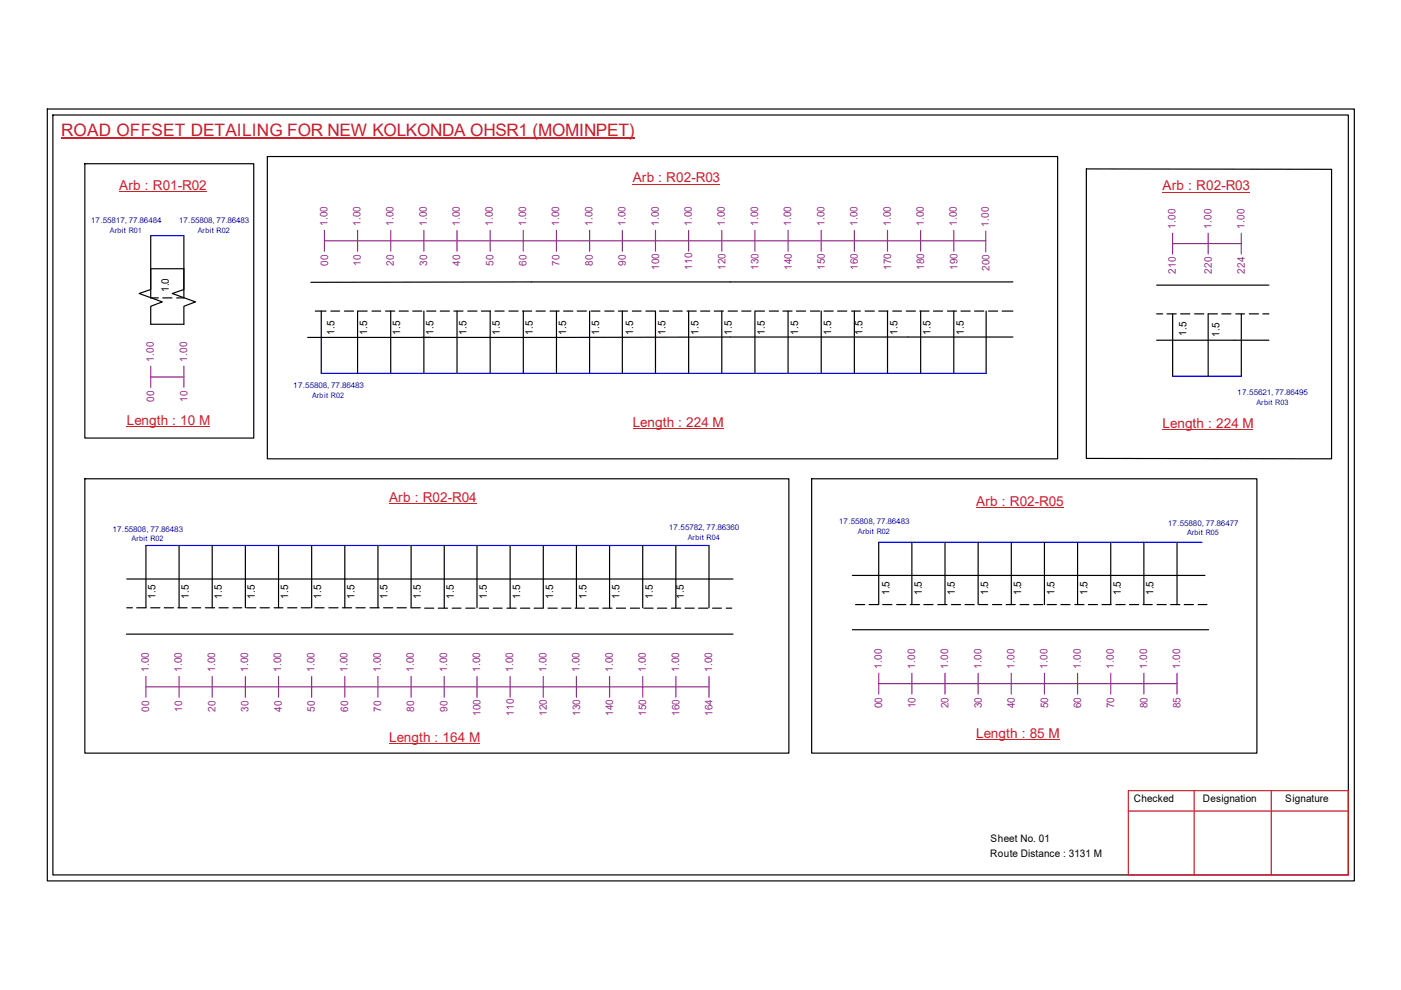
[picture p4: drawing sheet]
<svg xmlns="http://www.w3.org/2000/svg" width="297mm" height="210mm" viewBox="0 0 297 210" stroke-linecap="round" stroke-linejoin="round" font-family="sans-serif">
<g fill="none" stroke="#000" stroke-width=".25">
<path d="M10 23.1h277.1v163.7h-277.1zM11.2 24.4h274.7v161.1h-274.7zM18 34.7h35.8v58.2h-35.8zM56.7 33.2h167.5v64.1h-167.5zM230.3 35.8l52 .1v61.4l-52-.1zM32 57h7v4.4l-2.5 .8 4.9 1.8-2.4 .9v3.8h-7v-3.8l2.4-.9-4.9-1.8 2.5-.8zM32 50v13.2h1.6M39 50v13.2h-1.5M214.8 59.8l-148.9 .1M34.5 63.2h1.9M66.8 66h2.3M68.1 66v13.2"/>
<path d="M70.1 66h1.9M73 66h2M75.8 66v13.2M75.9 66h1.9M78.9 66h1.8M81.7 66h2M82.8 66v13.2M84.6 66h2M87.5 66h1.9M89.9 66v13.2M90.5 66h1.9M93.3 66h2"/>
<path d="M96.2 66h2M96.9 66v13.2M99.2 66h1.9M102.1 66h1.9M103.9 66v13.2M104.9 66h2M107.9 66h2M110.8 66h1.9M111 66v13.2M113.7 66h1.9M116.6 66h2M118 66v13.2"/>
<path d="M119.5 66h2M122.4 66h1.9M125 66v13.2M125.3 66h1.9M128.2 66h2M131.1 66h2M131.9 66v13.2M134.1 66h1.8M136.9 66h2M139 66v13.2M139.8 66h2M142.7 66h1.9"/>
<path d="M145.7 66h1.9M146 66v13.2M148.5 66h2M151.4 66h2M153 66v13.2M154.4 66h1.9M157.3 66h1.9M160.1 66v13.2M160.1 66h2M163.1 66h2M166 66h1.9M167.1 66v13.2"/>
<path d="M168.9 66h1.9M171.8 66h2M174.1 66v13.2M174.7 66h2M177.6 66h1.9M180.5 66h1.9M181.1 66v13.2M183.4 66h2M186.3 66h2M188.2 66v13.2M189.3 66h1.8M192.1 66h2"/>
<path d="M195 66h2M195.2 66v13.2M197.9 66h2M200.9 66h1.9M202.2 66v13.2M203.7 66h2M206.6 66h2M209.1 66v13.2M209.6 66h1.9M212.5 66h2.3M214.8 71.5h-149.6M245.2 72.1h23.8"/>
<path d="M245.2 66.5h1.3M245.2 60.5h23.8M247.4 66.5h2M248.6 66.5v13.3M250.3 66.5h2M253.3 66.5h1.9M258.1 66.5h-1.9v13.3M259 66.5h2M262 66.5h1.9M263.2 66.5v13.3M264.9 66.5h1.9M267.8 66.5h1.2"/>
<path d="M18 101.5h149.3v58.2h-149.3zM30.9 115.7v13.2h-1.9M38 115.7v13.2M45 115.7v13.2M52 115.7v13.2M59.1 115.7v13.2M66.1 115.7v13.2M73.1 115.7v13.2M80.1 115.7v13.2M87.2 115.7v13.2h1.9M94.2 115.7v13.2M101.1 115.7v13.2"/>
<path d="M108.2 115.7v13.2M115.2 115.7v13.2M122.2 115.7v13.2M129.2 115.7v13.2M136.3 115.7v13.2M143.3 115.7v13.2M150.3 115.7v13.2M172.1 101.5h94.4v58.2h-94.4zM186.3 115v13.2M193.3 115v13.2M200.4 115v13.2M207.4 115v13.2"/>
<path d="M214.4 115v13.2M221.4 115v13.2M228.5 115v13.2M235.5 115v13.2M242.5 115v13.2M249.6 115v13.2M26.8 134.5h128.6M26.9 122.8h128.5M26.9 128.9h1.2M32 128.9h1.9M34.8 128.9h2M37.7 128.9h2"/>
<path d="M40.7 128.9h1.8M43.6 128.9h1.9M46.4 128.9h2M49.4 128.9h1.9M52.3 128.9h1.9M55.2 128.9h1.9M58.1 128.9h1.9M61 128.9h1.9M63.9 128.9h1.9M66.8 128.9h1.9M69.7 128.9h2M72.6 128.9h1.9"/>
<path d="M75.5 128.9h1.9M78.4 128.9h2M81.3 128.9h2M84.2 128.9h1.9M90 128.9h2M92.9 128.9h2M95.9 128.9h1.8M98.8 128.9h1.9M101.6 128.9h2M104.6 128.9h1.9M107.5 128.9h1.9M110.4 128.9h1.9"/>
<path d="M113.2 128.9h2M116.2 128.9h1.9M119.1 128.9h1.9M122 128.9h1.9M124.9 128.9h2M127.8 128.9h1.9M130.7 128.9h1.9M133.6 128.9h2M136.5 128.9h2M139.4 128.9h1.9M142.4 128.9h1.9M145.2 128.9h2"/>
<path d="M148.1 128.9h2M151.1 128.9h1.8M154 128.9h1.1M180.7 122h74.8M180.7 133.5h75.5M181.4 128.2h1.9M184.3 128.2h1.9M187.2 128.2h1.9M190.1 128.2h2M193 128.2h1.9M195.9 128.2h1.9M198.8 128.2h2"/>
<path d="M201.7 128.2h2M204.6 128.2h1.9M207.6 128.2h1.8M210.4 128.2h2M213.3 128.2h2M216.3 128.2h1.8M219.2 128.2h1.9M222 128.2h2M224.9 128.2h2M227.9 128.2h1.9M230.8 128.2h1.9M233.6 128.2h2"/>
<path d="M236.6 128.2h1.9M239.5 128.2h1.9M242.4 128.2h1.9M245.3 128.2h2M248.2 128.2h1.9M251.1 128.2h1.9M254 128.2h1.9"/>
</g>
<path d="M239.2 167.6h46.7v17.9h-46.7zM239.2 172h46.7M253.2 167.6v17.9M269.5 167.6v17.9" fill="none" stroke="#cc1f26" stroke-width=".25"/>
<path d="M13 29.3h121.5" fill="none" stroke="#cd2027" stroke-width=".25"/>
<path d="M32 50h7M68.1 79.2h141M248.6 79.8h14.6M30.9 115.7h119.4M186.3 115h68.6" fill="none" stroke="#00f" stroke-width=".25"/>
<g fill="none" stroke="#93278f" stroke-width=".25">
<path d="M68.8 51.1h140.2M68.8 48.9v4.4M75.8 48.9v4.4M82.8 48.9v4.4M89.9 48.9v4.4M96.9 48.9v4.4M103.9 48.9v4.4M111 48.9v4.4M118 48.9v4.4M125 48.9v4.4M131.9 48.9v4.4M139 48.9v4.4"/>
<path d="M146 48.9v4.4M153 48.9v4.4M160.1 48.9v4.4M167.1 48.9v4.4M174.1 48.9v4.4M181.1 48.9v4.4M188.2 48.9v4.4M195.2 48.9v4.4M202.2 48.9v4.4M209 49v4.4M248.6 51.6h14.6M248.6 49.4v4.4"/>
<path d="M256.2 49.4v4.4M263.2 49.4v4.4M32 79.9h7M32 77.6v4.5M39 77.6v4.5M30.9 145.6h119.4M30.9 143.4v4.4M38 143.4v4.4M45 143.4v4.4M52 143.4v4.4M59.1 143.4v4.4M66.1 143.4v4.4"/>
<path d="M73.1 143.4v4.4M80.1 143.4v4.4M87.2 143.4v4.4M94.2 143.4v4.4M101.1 143.4v4.4M108.2 143.4v4.4M115.2 143.4v4.4M122.2 143.4v4.4M129.2 143.4v4.4M136.3 143.4v4.4M143.3 143.4v4.4M150.3 143.4v4.4"/>
<path d="M186.3 144.9h63.3M186.3 142.7v4.5M193.3 142.7v4.5M200.4 142.7v4.5M207.4 142.7v4.5M214.4 142.7v4.5M221.4 142.7v4.5M228.5 142.7v4.5M235.5 142.7v4.5M242.5 142.7v4.5M249.6 142.7v4.5"/>
</g>
<path d="M134.2 39h18.4M25.3 40.6h18.4M246.5 40.7h18.5M26.9 90.5h17.6M134.2 90.9h19.2M246.5 91.1h19.2M82.5 106.8h18.5M207 107.5h18.4M82.5 157.6h19.2M207 156.9h17.6" fill="none" stroke="#cd2027" stroke-width=".21"/>
<text font-size="3.6" fill="#cd2027" x="13" y="28.9">ROAD OFFSET DETAILING FOR NEW KOLKONDA OHSR1 (MOMINPET)</text>
<g font-size="2.9" fill="#cd2027">
<text x="25.3" y="40.3">Arb : R01-R02</text>
<text x="134.1" y="38.7">Arb : R02-R03</text>
<text x="246.5" y="40.4">Arb : R02-R03</text>
<text x="26.9" y="90.2">Length : 10 M</text>
<text x="134.2" y="90.6">Length : 224 M</text>
<text x="246.5" y="90.8">Length : 224 M</text>
<text x="82.5" y="106.4">Arb : R02-R04</text>
<text x="207" y="107.2">Arb : R02-R05</text>
<text x="82.5" y="157.3">Length : 164 M</text>
<text x="207" y="156.5">Length : 85 M</text>
</g>
<g font-size="2.2" fill="#93278f">
<text x="69.5" y="47.9" transform="rotate(-90 69.5 47.9)">1.00</text>
<text x="76.4" y="47.9" transform="rotate(-90 76.4 47.9)">1.00</text>
<text x="83.4" y="47.9" transform="rotate(-90 83.4 47.9)">1.00</text>
<text x="90.5" y="47.9" transform="rotate(-90 90.5 47.9)">1.00</text>
<text x="97.5" y="47.9" transform="rotate(-90 97.5 47.9)">1.00</text>
<text x="104.5" y="47.9" transform="rotate(-90 104.5 47.9)">1.00</text>
<text x="111.5" y="47.9" transform="rotate(-90 111.5 47.9)">1.00</text>
<text x="118.6" y="47.9" transform="rotate(-90 118.6 47.9)">1.00</text>
<text x="125.6" y="47.9" transform="rotate(-90 125.6 47.9)">1.00</text>
<text x="132.6" y="47.9" transform="rotate(-90 132.6 47.9)">1.00</text>
<text x="139.7" y="47.9" transform="rotate(-90 139.7 47.9)">1.00</text>
<text x="146.7" y="47.9" transform="rotate(-90 146.7 47.9)">1.00</text>
<text x="153.7" y="47.9" transform="rotate(-90 153.7 47.9)">1.00</text>
<text x="160.7" y="47.9" transform="rotate(-90 160.7 47.9)">1.00</text>
<text x="167.8" y="47.9" transform="rotate(-90 167.8 47.9)">1.00</text>
<text x="174.8" y="47.9" transform="rotate(-90 174.8 47.9)">1.00</text>
<text x="181.8" y="47.9" transform="rotate(-90 181.8 47.9)">1.00</text>
<text x="188.8" y="47.9" transform="rotate(-90 188.8 47.9)">1.00</text>
<text x="195.9" y="47.9" transform="rotate(-90 195.9 47.9)">1.00</text>
<text x="202.9" y="47.9" transform="rotate(-90 202.9 47.9)">1.00</text>
<text x="209.7" y="48.1" transform="rotate(-90 209.7 48.1)">1.00</text>
<text x="249.2" y="48.5" transform="rotate(-90 249.2 48.5)">1.00</text>
<text x="256.8" y="48.5" transform="rotate(-90 256.8 48.5)">1.00</text>
<text x="263.9" y="48.5" transform="rotate(-90 263.9 48.5)">1.00</text>
<text x="69.6" y="56.3" transform="rotate(-90 69.6 56.3)">00</text>
<text x="76.5" y="56.3" transform="rotate(-90 76.5 56.3)">10</text>
<text x="83.5" y="56.3" transform="rotate(-90 83.5 56.3)">20</text>
<text x="90.5" y="56.3" transform="rotate(-90 90.5 56.3)">30</text>
<text x="97.6" y="56.3" transform="rotate(-90 97.6 56.3)">40</text>
<text x="104.6" y="56.3" transform="rotate(-90 104.6 56.3)">50</text>
<text x="111.6" y="56.3" transform="rotate(-90 111.6 56.3)">60</text>
<text x="118.7" y="56.3" transform="rotate(-90 118.7 56.3)">70</text>
<text x="125.7" y="56.3" transform="rotate(-90 125.7 56.3)">80</text>
<text x="132.7" y="56.3" transform="rotate(-90 132.7 56.3)">90</text>
<text x="139.7" y="57.3" transform="rotate(-90 139.7 57.3)">100</text>
<text x="146.8" y="57.3" transform="rotate(-90 146.8 57.3)">110</text>
<text x="153.8" y="57.3" transform="rotate(-90 153.8 57.3)">120</text>
<text x="160.8" y="57.3" transform="rotate(-90 160.8 57.3)">130</text>
<text x="167.8" y="57.3" transform="rotate(-90 167.8 57.3)">140</text>
<text x="174.9" y="57.3" transform="rotate(-90 174.9 57.3)">150</text>
<text x="181.9" y="57.3" transform="rotate(-90 181.9 57.3)">160</text>
<text x="188.9" y="57.3" transform="rotate(-90 188.9 57.3)">170</text>
<text x="196" y="57.3" transform="rotate(-90 196 57.3)">180</text>
<text x="203" y="57.3" transform="rotate(-90 203 57.3)">190</text>
<text x="209.8" y="57.5" transform="rotate(-90 209.8 57.5)">200</text>
<text x="249.3" y="58" transform="rotate(-90 249.3 58)">210</text>
<text x="256.9" y="58" transform="rotate(-90 256.9 58)">220</text>
<text x="263.9" y="58" transform="rotate(-90 263.9 58)">224</text>
<text x="32.6" y="76.7" transform="rotate(-90 32.6 76.7)">1.00</text>
<text x="39.7" y="76.7" transform="rotate(-90 39.7 76.7)">1.00</text>
<text x="32.7" y="85.2" transform="rotate(-90 32.7 85.2)">00</text>
<text x="39.7" y="85.2" transform="rotate(-90 39.7 85.2)">10</text>
<text x="31.5" y="142.5" transform="rotate(-90 31.5 142.5)">1.00</text>
<text x="38.6" y="142.5" transform="rotate(-90 38.6 142.5)">1.00</text>
<text x="45.6" y="142.5" transform="rotate(-90 45.6 142.5)">1.00</text>
<text x="52.6" y="142.5" transform="rotate(-90 52.6 142.5)">1.00</text>
<text x="59.6" y="142.5" transform="rotate(-90 59.6 142.5)">1.00</text>
<text x="66.7" y="142.5" transform="rotate(-90 66.7 142.5)">1.00</text>
<text x="73.7" y="142.5" transform="rotate(-90 73.7 142.5)">1.00</text>
<text x="80.7" y="142.5" transform="rotate(-90 80.7 142.5)">1.00</text>
<text x="87.8" y="142.5" transform="rotate(-90 87.8 142.5)">1.00</text>
<text x="94.8" y="142.5" transform="rotate(-90 94.8 142.5)">1.00</text>
<text x="101.8" y="142.5" transform="rotate(-90 101.8 142.5)">1.00</text>
<text x="108.8" y="142.5" transform="rotate(-90 108.8 142.5)">1.00</text>
<text x="115.9" y="142.5" transform="rotate(-90 115.9 142.5)">1.00</text>
<text x="122.9" y="142.5" transform="rotate(-90 122.9 142.5)">1.00</text>
<text x="129.9" y="142.5" transform="rotate(-90 129.9 142.5)">1.00</text>
<text x="136.9" y="142.5" transform="rotate(-90 136.9 142.5)">1.00</text>
<text x="144" y="142.5" transform="rotate(-90 144 142.5)">1.00</text>
<text x="151" y="142.5" transform="rotate(-90 151 142.5)">1.00</text>
<text x="187" y="141.8" transform="rotate(-90 187 141.8)">1.00</text>
<text x="194" y="141.8" transform="rotate(-90 194 141.8)">1.00</text>
<text x="201" y="141.8" transform="rotate(-90 201 141.8)">1.00</text>
<text x="208.1" y="141.8" transform="rotate(-90 208.1 141.8)">1.00</text>
<text x="215.1" y="141.8" transform="rotate(-90 215.1 141.8)">1.00</text>
<text x="222.1" y="141.8" transform="rotate(-90 222.1 141.8)">1.00</text>
<text x="229.1" y="141.8" transform="rotate(-90 229.1 141.8)">1.00</text>
<text x="236.2" y="141.8" transform="rotate(-90 236.2 141.8)">1.00</text>
<text x="243.2" y="141.8" transform="rotate(-90 243.2 141.8)">1.00</text>
<text x="250.2" y="141.8" transform="rotate(-90 250.2 141.8)">1.00</text>
<text x="31.6" y="150.9" transform="rotate(-90 31.6 150.9)">00</text>
<text x="38.6" y="150.9" transform="rotate(-90 38.6 150.9)">10</text>
<text x="45.7" y="150.9" transform="rotate(-90 45.7 150.9)">20</text>
<text x="52.7" y="150.9" transform="rotate(-90 52.7 150.9)">30</text>
<text x="59.7" y="150.9" transform="rotate(-90 59.7 150.9)">40</text>
<text x="66.8" y="150.9" transform="rotate(-90 66.8 150.9)">50</text>
<text x="73.8" y="150.9" transform="rotate(-90 73.8 150.9)">60</text>
<text x="80.8" y="150.9" transform="rotate(-90 80.8 150.9)">70</text>
<text x="87.8" y="150.9" transform="rotate(-90 87.8 150.9)">80</text>
<text x="94.9" y="150.9" transform="rotate(-90 94.9 150.9)">90</text>
<text x="101.9" y="151.9" transform="rotate(-90 101.9 151.9)">100</text>
<text x="108.9" y="151.9" transform="rotate(-90 108.9 151.9)">110</text>
<text x="115.9" y="151.9" transform="rotate(-90 115.9 151.9)">120</text>
<text x="123" y="151.9" transform="rotate(-90 123 151.9)">130</text>
<text x="130" y="151.9" transform="rotate(-90 130 151.9)">140</text>
<text x="137" y="151.9" transform="rotate(-90 137 151.9)">150</text>
<text x="144.1" y="151.9" transform="rotate(-90 144.1 151.9)">160</text>
<text x="151.1" y="151.9" transform="rotate(-90 151.1 151.9)">164</text>
<text x="187.1" y="150.2" transform="rotate(-90 187.1 150.2)">00</text>
<text x="194.1" y="150.2" transform="rotate(-90 194.1 150.2)">10</text>
<text x="201.1" y="150.2" transform="rotate(-90 201.1 150.2)">20</text>
<text x="208.1" y="150.2" transform="rotate(-90 208.1 150.2)">30</text>
<text x="215.2" y="150.2" transform="rotate(-90 215.2 150.2)">40</text>
<text x="222.2" y="150.2" transform="rotate(-90 222.2 150.2)">50</text>
<text x="229.2" y="150.2" transform="rotate(-90 229.2 150.2)">60</text>
<text x="236.3" y="150.2" transform="rotate(-90 236.3 150.2)">70</text>
<text x="243.3" y="150.2" transform="rotate(-90 243.3 150.2)">80</text>
<text x="250.3" y="150.2" transform="rotate(-90 250.3 150.2)">85</text>
</g>
<g font-size="2.2">
<text x="35.8" y="62" transform="rotate(-90 35.8 62)">1.0</text>
<text x="70.9" y="71" transform="rotate(-90 70.9 71)">1.5</text>
<text x="77.8" y="71" transform="rotate(-90 77.8 71)">1.5</text>
<text x="84.9" y="71" transform="rotate(-90 84.9 71)">1.5</text>
<text x="91.9" y="71" transform="rotate(-90 91.9 71)">1.5</text>
<text x="98.9" y="71" transform="rotate(-90 98.9 71)">1.5</text>
<text x="106" y="71" transform="rotate(-90 106 71)">1.5</text>
<text x="113" y="71" transform="rotate(-90 113 71)">1.5</text>
<text x="120" y="71" transform="rotate(-90 120 71)">1.5</text>
<text x="127" y="71" transform="rotate(-90 127 71)">1.5</text>
<text x="134.2" y="71" transform="rotate(-90 134.2 71)">1.5</text>
<text x="141.1" y="71" transform="rotate(-90 141.1 71)">1.5</text>
<text x="148.1" y="71" transform="rotate(-90 148.1 71)">1.5</text>
<text x="155.1" y="71" transform="rotate(-90 155.1 71)">1.5</text>
<text x="162.2" y="71" transform="rotate(-90 162.2 71)">1.5</text>
<text x="169.2" y="71" transform="rotate(-90 169.2 71)">1.5</text>
<text x="176.2" y="71" transform="rotate(-90 176.2 71)">1.5</text>
<text x="182.8" y="71" transform="rotate(-90 182.8 71)">1.5</text>
<text x="190.3" y="71" transform="rotate(-90 190.3 71)">1.5</text>
<text x="197.3" y="71" transform="rotate(-90 197.3 71)">1.5</text>
<text x="204.3" y="71" transform="rotate(-90 204.3 71)">1.5</text>
<text x="251.6" y="71.3" transform="rotate(-90 251.6 71.3)">1.5</text>
<text x="258.5" y="71.4" transform="rotate(-90 258.5 71.4)">1.5</text>
<text x="33" y="126.9" transform="rotate(-90 33 126.9)">1.5</text>
<text x="40" y="126.9" transform="rotate(-90 40 126.9)">1.5</text>
<text x="47" y="126.9" transform="rotate(-90 47 126.9)">1.5</text>
<text x="54.1" y="126.9" transform="rotate(-90 54.1 126.9)">1.5</text>
<text x="61.1" y="126.9" transform="rotate(-90 61.1 126.9)">1.5</text>
<text x="68.1" y="126.9" transform="rotate(-90 68.1 126.9)">1.5</text>
<text x="75.1" y="126.9" transform="rotate(-90 75.1 126.9)">1.5</text>
<text x="82.2" y="126.9" transform="rotate(-90 82.2 126.9)">1.5</text>
<text x="89.2" y="126.9" transform="rotate(-90 89.2 126.9)">1.5</text>
<text x="96.2" y="126.9" transform="rotate(-90 96.2 126.9)">1.5</text>
<text x="103.2" y="126.9" transform="rotate(-90 103.2 126.9)">1.5</text>
<text x="110.3" y="126.9" transform="rotate(-90 110.3 126.9)">1.5</text>
<text x="117.3" y="126.9" transform="rotate(-90 117.3 126.9)">1.5</text>
<text x="124.3" y="126.9" transform="rotate(-90 124.3 126.9)">1.5</text>
<text x="131.4" y="126.9" transform="rotate(-90 131.4 126.9)">1.5</text>
<text x="138.4" y="126.9" transform="rotate(-90 138.4 126.9)">1.5</text>
<text x="145" y="126.9" transform="rotate(-90 145 126.9)">1.5</text>
<text x="188.6" y="126.2" transform="rotate(-90 188.6 126.2)">1.5</text>
<text x="195.4" y="126.2" transform="rotate(-90 195.4 126.2)">1.5</text>
<text x="202.5" y="126.2" transform="rotate(-90 202.5 126.2)">1.5</text>
<text x="209.5" y="126.2" transform="rotate(-90 209.5 126.2)">1.5</text>
<text x="216.5" y="126.2" transform="rotate(-90 216.5 126.2)">1.5</text>
<text x="223.6" y="126.2" transform="rotate(-90 223.6 126.2)">1.5</text>
<text x="230.6" y="126.2" transform="rotate(-90 230.6 126.2)">1.5</text>
<text x="237.6" y="126.2" transform="rotate(-90 237.6 126.2)">1.5</text>
<text x="244.6" y="126.2" transform="rotate(-90 244.6 126.2)">1.5</text>
<text x="240.4" y="170.1">Checked</text>
<text x="255.1" y="170.1">Designation</text>
<text x="272.5" y="170.1">Signature</text>
<text x="210" y="178.6">Sheet No. 01</text>
<text x="209.9" y="181.7">Route Distance : 3131 M</text>
</g>
<g font-size="1.7" fill="#00f">
<text x="19.3" y="47.2">17.55817, 77.86484</text>
<text x="37.9" y="47.2">17.55808, 77.86483</text>
<text x="62.2" y="82.3">17.55808, 77.86483</text>
<text x="262.3" y="83.7">17.55621, 77.86495</text>
<text x="23.8" y="112.7">17.55808, 77.86483</text>
<text x="141.8" y="112.4">17.55782, 77.86360</text>
<text x="177.8" y="111">17.55808, 77.86483</text>
<text x="247.6" y="111.4">17.55880, 77.86477</text>
</g>
<g font-size="1.6" fill="#00f">
<text x="23.3" y="49.4">Arbit R01</text>
<text x="41.9" y="49.4">Arbit R02</text>
<text x="66.2" y="84.4">Arbit R02</text>
<text x="266.4" y="85.9">Arbit R03</text>
<text x="181.9" y="113.1">Arbit R02</text>
<text x="251.7" y="113.5">Arbit R05</text>
<text x="27.9" y="114.8">Arbit R02</text>
<text x="145.8" y="114.5">Arbit R04</text>
</g>
</svg>
